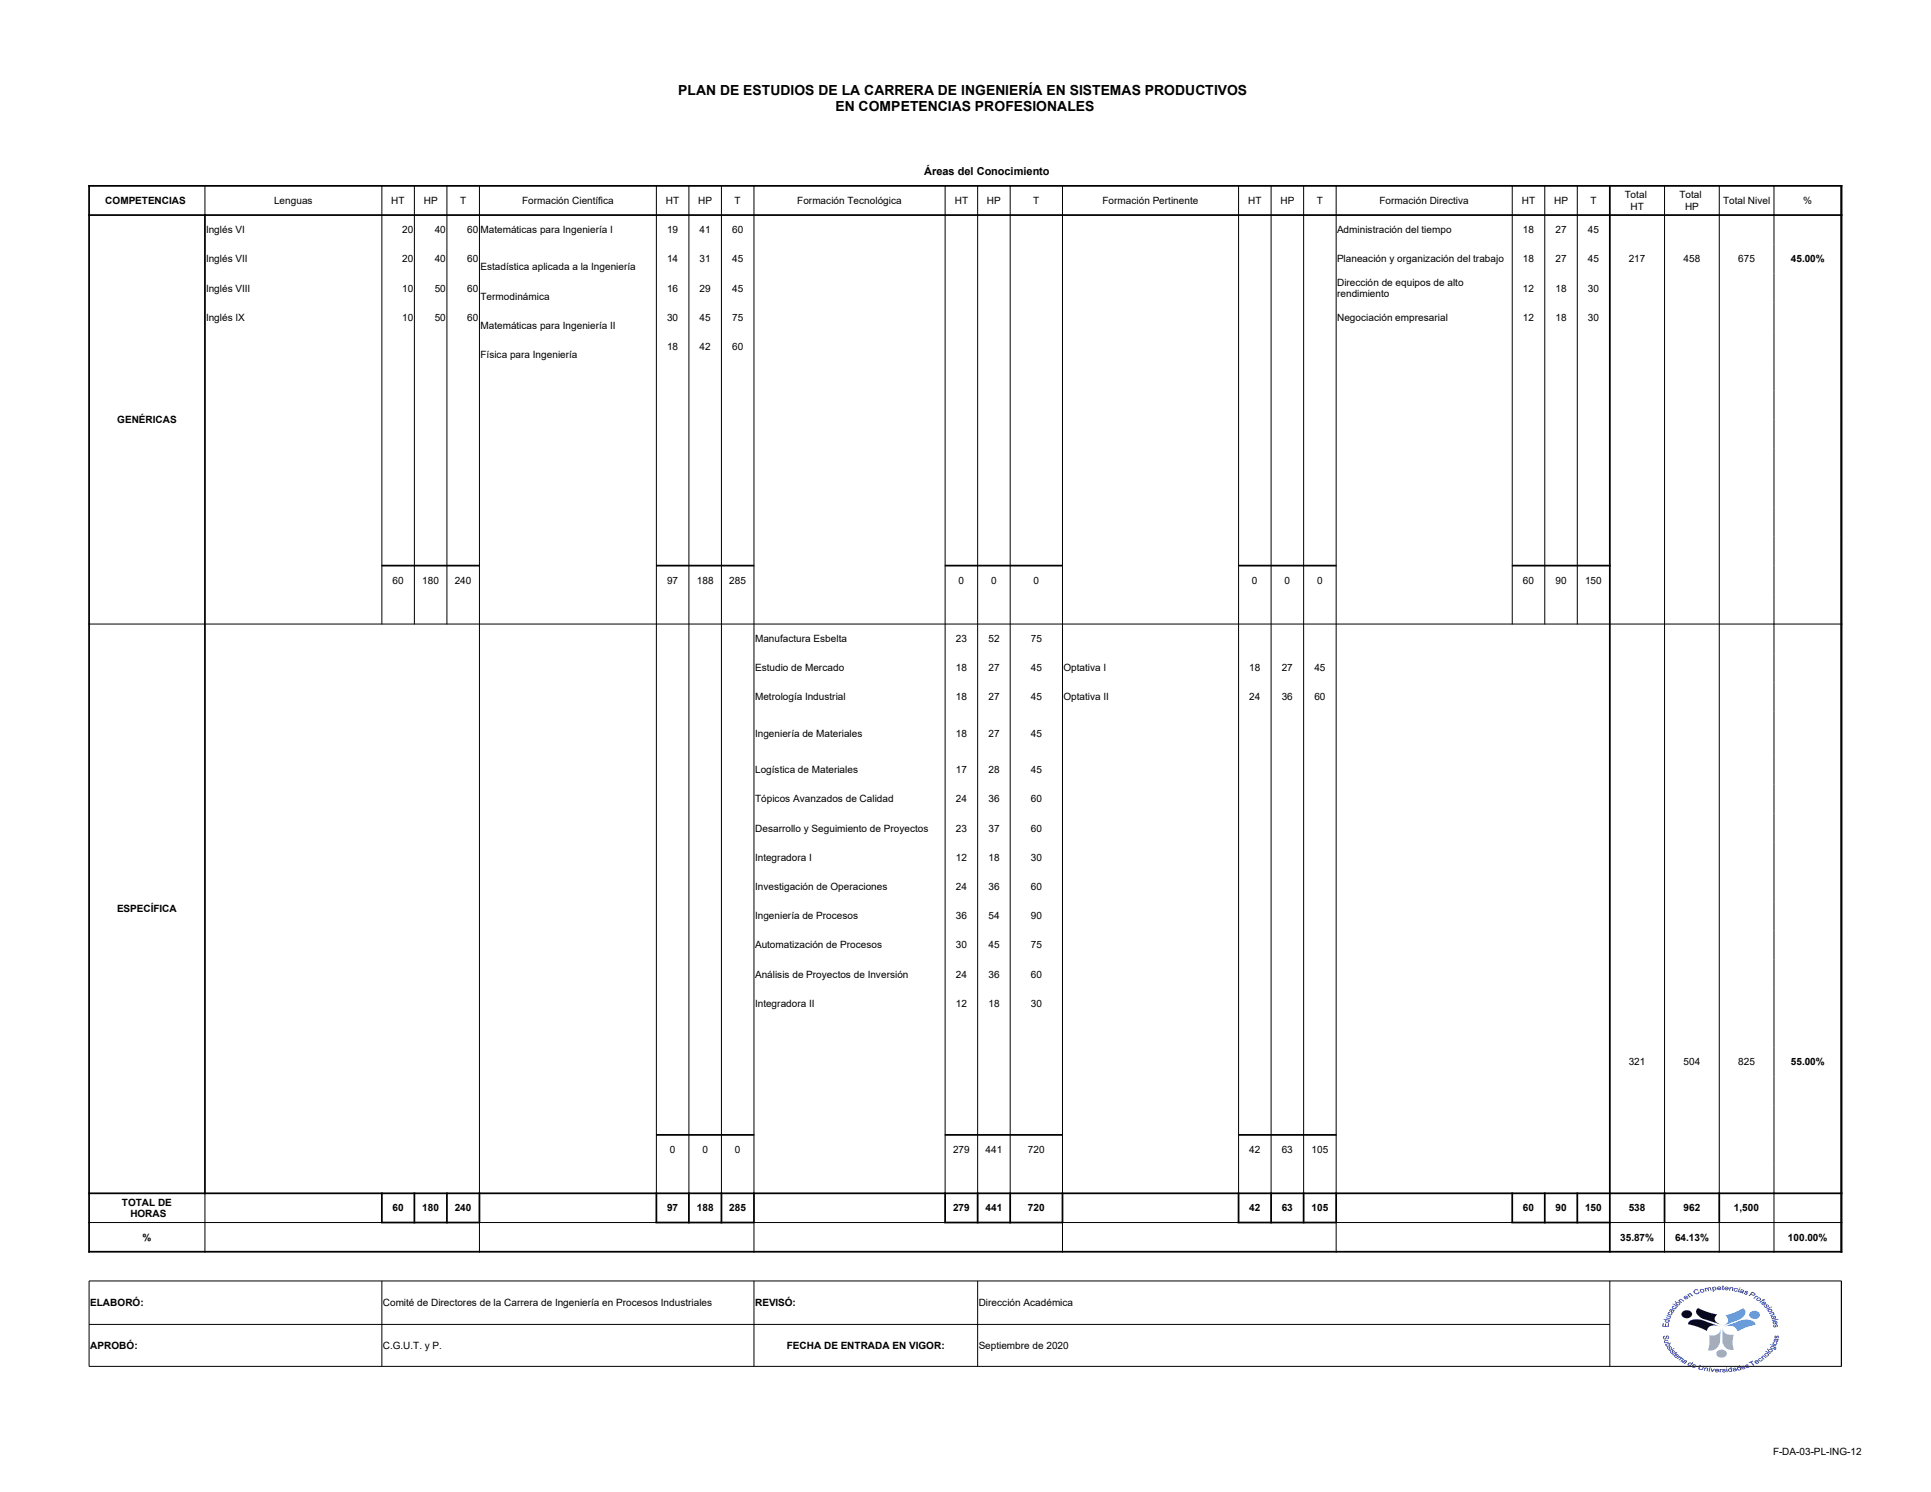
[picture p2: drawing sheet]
<svg xmlns="http://www.w3.org/2000/svg" width="279mm" height="216mm" viewBox="0 0 279 216" stroke-linecap="round" stroke-linejoin="round" font-family="sans-serif">
<g fill="none" stroke="#000" stroke-width=".25">
<path d="M12.8 26.9h253.8M12.8 31.1h253.8M12.9 26.8v154.5M29.7 31v141.8M232.9 26.8v154.5M266.4 26.8v154.5M55.2 81.8h14.2M94.9 81.8h14.2M136.7 81.8h17.1M179.2 81.8h14.2M218.8 81.8h14.3M12.8 172.7h253.8"/>
<path d="M55.1 176.9h14.3M55.3 172.6v4.4M60 172.6v4.4M64.7 172.6v4.4M69.4 172.6v4.4M94.8 176.9h14.3M94.9 164.2h14.2M95 172.6v4.4M99.7 172.6v4.4M104.4 172.6v4.4M109.1 172.6v4.4M136.6 176.9h17.2"/>
<path d="M136.7 164.2h17.1M136.8 172.6v4.4M141.5 172.6v4.4M146.2 172.6v4.4M153.7 172.6v4.4M179.1 176.9h14.3M179.2 164.2h14.2M179.2 172.6v4.4M183.9 172.6v4.4M188.6 172.6v4.4M193.3 172.6v4.4M218.7 176.9h14.4"/>
<path d="M218.8 172.6v4.4M223.5 172.6v4.4M228.2 172.6v4.4M240.8 172.6v4.4M248.8 172.6v4.4M12.8 181.1h253.8"/>
</g>
<g fill="none" stroke="#000" stroke-width=".14">
<path d="M29.7 26.8v4.5M55.3 26.8v63.6M60 26.8v63.6M64.7 26.8v63.6M69.4 26.8v146M95 26.8v146M99.7 26.8v146M104.4 26.8v146M109.1 26.8v146M136.8 26.8v146M141.5 26.8v146M146.2 26.8v146"/>
<path d="M153.7 26.8v146M179.2 26.8v146M183.9 26.8v146M188.6 26.8v146M193.3 26.8v146M218.8 26.8v63.6M223.5 26.8v63.6M228.2 26.8v63.6M240.8 26.8v146M248.8 26.8v146M256.7 26.8v154.5M12.8 90.3h253.8"/>
<path d="M12.8 176.9h42.6M29.7 172.6v8.7M69.3 176.9h25.8M69.4 176.9v4.4M109 176.9h27.9M109.1 176.9v4.4M153.7 176.9h25.6M153.7 176.9v4.4M193.3 176.9h25.6M193.3 176.9v4.4M232.8 176.9h33.8M240.8 176.9v4.4"/>
<path d="M248.8 176.9v4.4M12.9 185.4h253.5v12.3h-253.5zM12.9 191.7h220M55.3 185.4v12.3M109.1 185.4v12.3M141.5 185.4v12.3M232.9 185.4v12.3"/>
</g>
<g fill="#558ed5">
<path d="M249.4 192l2.6-1h.4a1.4 1.4 0 0 1 1.6 .7 7.9 7.9 0 0 0-2.6 .9v-.1a1.23 1.23 0 0 0-1.7-.6z" fill-rule="evenodd"/>
<path d="M249.6 190.3a7.7 7.7 0 0 0 2.6-1 .87 .87 0 0 1-.3 1.5l-2.8 1.1a.92 .92 0 0 0 .9-1.1z" fill-rule="evenodd"/>
</g>
<g fill="#006">
<path d="M244.4 191.2a2.43 2.43 0 0 1 1.8-.2l2.7 1a1.33 1.33 0 0 0-1.8 .2l-.1 .4a9.6 9.6 0 0 0-2.8-1z" fill-rule="evenodd"/>
<path d="M245.6 189.4l.1-.1a9.1 9.1 0 0 0 2.8 .9l-.1 .1a.67 .67 0 0 0 .2 1.2l.5 .2-3-1a1.02 1.02 0 0 1-.6-1.2z" fill-rule="evenodd"/>
</g>
<g fill="#95b3d7">
<path d="M249.3 192a1.21 1.21 0 0 0 1.6 1.1 4 4 0 0 0 0 2.2 1.43 1.43 0 0 1-1.7-1.1z" fill-rule="evenodd"/>
<path d="M247.3 193.2a1.26 1.26 0 0 0 1.7-1l-.1 2.2a1.48 1.48 0 0 1-1.8 1 4.1 4.1 0 0 0 .2-2.2z" fill-rule="evenodd"/>
<path d="M248.6 195.5a.82 .82 0 0 1 1.3 .4 .8 .8 0 0 1-.8 .6 .8 .8 0 0 1-.8-.6z" fill-rule="evenodd"/>
</g>
<path d="M243.5 189.8a.82 .82 0 0 1 1.3 .4 .8 .8 0 0 1-.7 .6 .8 .8 0 0 1-.8-.6z" fill-rule="evenodd" fill="#006"/>
<path d="M253.3 189.9a.82 .82 0 0 1 1.4 .4 .8 .8 0 0 1-.8 .6 .8 .8 0 0 1-.8-.6z" fill-rule="evenodd" fill="#558ed5"/>
<g fill="#009">
<path d="M240.6 191.5h.1v.4h.2l.1-.4h.1l-.1 .4h.3l.1-.4h.1l-.1 .5h-.9zM241 191.1a.2 .2 0 0 0 .2 .2 .2 .2 0 0 0 .2-.2zM240.7 190.9l.9 .1-.1 .1a.3 .3 0 0 1-.3 .3 .3 .3 0 0 1-.3-.3l.1-.1h-.3zM241.2 190.3l.6 .2-.1 .1a.2 .2 0 0 1 0 .2 .2 .2 0 0 1-.3 0l-.4-.1 .1-.1 .5 .1v-.2l-.5-.1zM241.4 189.9h.2l-.1 .1a.19 .19 0 0 0 .1 .2 .19 .19 0 0 0 .2-.2v-.1l.2 .2a.31 .31 0 0 1-.4 .2 .31 .31 0 0 1-.2-.4zM241.9 189.7a.13 .13 0 0 0 .2 0 .13 .13 0 0 0-.2 0zM241.7 189.5l.1-.1 .5 .2-.1 .1a.22 .22 0 0 1-.1 .2 .22 .22 0 0 1-.3-.1 .22 .22 0 0 1 .1-.3l-.2 .1v.2l-.1-.1zM242 189.1l.3-.1-.2 .1a.19 .19 0 0 0 .1 .2 .19 .19 0 0 0 .2-.1l.1-.1a.3 .3 0 0 1-.3 .3 .3 .3 0 0 1-.2-.3zM242.3 188.7l.5 .3-.1 .1-.5-.3zM242.1 188.6l.1 .1-.1 .1-.1-.1zM242.6 188.5a.18 .18 0 0 0 .1 .3 .18 .18 0 0 0 .3-.2zM242.5 188.5a.32 .32 0 0 1 .4-.1 .32 .32 0 0 1 .1 .4 .32 .32 0 0 1-.4 .1 .32 .32 0 0 1-.1-.4zM242.3 188.4l.1-.1 .1 .1-.1 .1zM242.8 188.2l.4-.2 .5 .3h-.1l-.4-.2h-.1v.1l.3 .3-.1 .1zM243.8 187.7v.1l.2-.2zM243.7 187.6l.2-.1 .3 .1-.4 .3a.17 .17 0 0 0 .2 0 .17 .17 0 0 0 .1-.2h.2a.31 .31 0 0 1-.4 .3 .31 .31 0 0 1-.2-.4zM244.1 187.3l.5-.1 .4 .3-.2 .1-.2-.3h-.2v.1l.2 .3-.1 .1zM245.1 186.7l.4-.1 .2 .1h-.1a.26 .26 0 0 0-.4 .1 .26 .26 0 0 0 .2 .4l.3-.1v-.2h.2a.4 .4 0 0 1-.5 .4 .4 .4 0 0 1-.3-.6zM246.1 186.8a.2 .2 0 0 0 .4 0 .2 .2 0 0 0-.4 0zM246 186.8a.3 .3 0 0 1 .6 0 .3 .3 0 0 1-.6 0zM246.6 186.4l.9-.1 .2 .5h-.2l-.1-.4h-.1l-.1 .1 .1 .3h-.1l-.2-.3-.1-.1-.1 .1 .1 .4h-.1zM247.9 186.5a.18 .18 0 0 0 .3 0 .18 .18 0 0 0-.3 0zM247.7 186.2l.2 .1a.27 .27 0 0 1 .3-.1 .27 .27 0 0 1 .1 .4 .27 .27 0 0 1-.4 .1l.1 .2h-.2zM248.6 186.3v.1h.3l-.1-.1zM248.5 186.2a.32 .32 0 0 1 .4 0 .32 .32 0 0 1 .2 .2l-.5 .1a.18 .18 0 0 0 .1 .1 .18 .18 0 0 0 .2-.1h.2a.3 .3 0 0 1-.5 .2 .3 .3 0 0 1-.1-.5zM249.2 186.1l.1-.1v.2h.2l-.2 .1v.2l.2 .2-.3-.1v-.3h-.1zM249.7 186.3l.3 .1-.2-.1zM249.6 186.3a.3 .3 0 0 1 .3-.1 .3 .3 0 0 1 .2 .3h-.5a.18 .18 0 0 0 .2 .1 .18 .18 0 0 0 .2-.1l.1 .1a.29 .29 0 0 1-.4 .1 .29 .29 0 0 1-.1-.4zM250.3 186.2l.5 .2-.1 .4h-.1l.1-.4h-.1h-.2l-.1 .4-.1-.1zM251 186.4a.3 .3 0 0 1 .5 .2h-.2a.16 .16 0 0 0-.2-.1 .16 .16 0 0 0-.1 .2 .16 .16 0 0 0 .3 0l.1 .1a.28 .28 0 0 1-.4 .1 .28 .28 0 0 1 0-.5zM251.6 186.5h.2l-.2 .5h-.2zM251.7 186.3h.1v.1h-.1zM251.8 186.9a.17 .17 0 0 0 .2 .1 .17 .17 0 0 0 .2-.1zM251.8 186.7a.29 .29 0 0 1 .5-.1 .29 .29 0 0 1-.1 .5v.1l-.5-.2a.28 .28 0 0 1 .2-.3 .28 .28 0 0 1 .3 .1v-.1zM252.5 186.9a.27 .27 0 0 1 .3-.1 .27 .27 0 0 1 .1 .3l-.3-.2 .2 .2a.25 .25 0 0 1-.3 .2 .25 .25 0 0 1-.2-.2l.2 .1h.2zM253.6 187.1l-.2 .2h.4v-.1zM253.5 186.9l.5 .3a.22 .22 0 0 1-.1 .2 .22 .22 0 0 1-.3 .1l-.3-.2-.2 .3-.1-.1zM253.7 187.9l.4-.4 .3 .2-.3-.1-.3 .3zM254.3 188a.19 .19 0 0 0 .3 0 .19 .19 0 0 0-.3 0zM254.2 187.9a.3 .3 0 0 1 .4-.1 .3 .3 0 0 1 .1 .4 .3 .3 0 0 1-.4 .1l-.2-.2zM254.9 188.1l.3-.1 .2 .1h-.2l-.1 .2v-.1l-.4 .3-.1-.1 .4-.2zM255.2 188.5l.2 .2a.14 .14 0 0 0 0-.2 .14 .14 0 0 0-.2 0zM254.9 188.5a.32 .32 0 0 1 .4-.1 .32 .32 0 0 1 .2 .3l-.1 .1-.3-.3a.14 .14 0 0 0-.1 .2 .14 .14 0 0 0 .2 .1l.1 .1-.3-.1zM255.3 189l.1-.1v.2l.2 .1a.22 .22 0 0 1-.1-.4 .22 .22 0 0 1 .3 0 .22 .22 0 0 1 .1 .3l-.1-.2h-.1a.24 .24 0 0 1 0 .3 .24 .24 0 0 1-.3 .1 .24 .24 0 0 1-.1-.3zM255.6 189.4l.5-.2h.1l-.6 .3zM256.2 189.1h.1h.1l-.1 .1zM255.9 189.6a.2 .2 0 0 0 .4 0 .2 .2 0 0 0-.4 0zM255.8 189.5l.3-.1 .3 .1a.3 .3 0 0 1-.3 .4 .3 .3 0 0 1-.3-.4zM256 190l.6-.2 .2 .3-.1 .2-.5 .1-.1-.1 .5-.1v-.1l-.1-.1-.5 .1zM256.4 190.6a.12 .12 0 0 0 0 .1 .12 .12 0 0 0 .2 0l-.1-.1zM256.3 190.5a.39 .39 0 0 1 .5 .2v-.1l-.1-.2a.22 .22 0 0 1 .3 .1 .22 .22 0 0 1-.2 .3l-.4 .1zM256.4 191l.9-.1v.1l-.9 .1zM256.9 191.2v.3a.14 .14 0 0 0 .2-.2 .13 .13 0 0 0-.2-.1zM256.5 191.2a.32 .32 0 0 1 .5-.1 .32 .32 0 0 1 .1 .4l-.3 .1v-.4l-.2 .1 .2 .2v.1h-.1l-.2-.2zM256.6 191.7h.2l-.1 .2 .1 .1a.21 .21 0 0 1 .2-.3 .21 .21 0 0 1 .2 .3h-.2l.1-.2h-.1a.22 .22 0 0 1-.3 .3 .22 .22 0 0 1-.1-.4z" fill-rule="evenodd"/>
<path d="M240.7 193.4l.2-.1v.1a.16 .16 0 0 0-.2 .1 .16 .16 0 0 0 .2 .2 .16 .16 0 0 0 .1-.2 .25 .25 0 0 1 .3-.2 .25 .25 0 0 1 .2 .2 .25 .25 0 0 1-.2 .3v-.1a.13 .13 0 0 0 .1-.2 .13 .13 0 0 0-.2 0 .28 .28 0 0 1-.3 .3 .28 .28 0 0 1-.2-.4zM240.8 194l.5-.1 .1 .1-.5 .2h.1h.4h.1l-.6 .2zM241.1 194.6a.2 .2 0 0 0 .2 .2 .2 .2 0 0 0 .2-.3zM240.9 194.5l.8-.2 .1 .1-.3 .1h.1a.29 .29 0 0 1-.2 .4 .29 .29 0 0 1-.4-.3zM241.3 195v-.1l.1 .2 .1 .1a.2 .2 0 0 1 0-.3 .2 .2 0 0 1 .3 0 .2 .2 0 0 1 0 .3v-.2l-.2-.1a.23 .23 0 0 1 0 .3 .23 .23 0 0 1-.3 .1 .23 .23 0 0 1 0-.3zM241.5 195.4l.5-.2 .1 .1-.6 .2zM242.1 195.1h.1l.1 .1h-.1zM241.7 195.6l.1-.1v.2l.2 .1a.22 .22 0 0 1-.1-.3 .22 .22 0 0 1 .3-.1 .22 .22 0 0 1 .1 .3h-.1v-.2h-.2a.24 .24 0 0 1 .1 .3 .24 .24 0 0 1-.3 .1 .24 .24 0 0 1-.1-.3zM242 196l.4-.3h.3l-.2 .2v-.1l-.3 .2-.1 .2zM242.5 196.1l.2 .2a.14 .14 0 0 0 0-.2 .14 .14 0 0 0-.2 0zM242.3 196.1a.32 .32 0 0 1 .3-.2 .32 .32 0 0 1 .3 .4l-.2 .1-.3-.3a.14 .14 0 0 0 0 .2 .14 .14 0 0 0 .2 0l.1 .1h-.4zM242.6 196.6l.5-.3 .5 .4-.4 .4-.1-.1 .3-.4h-.1l-.3 .3-.1-.1 .3-.3-.2-.1-.3 .3zM243.6 197.1a.16 .16 0 0 0 .1 .1 .16 .16 0 0 0 .2-.1zM243.4 197h.6l-.4-.2a.28 .28 0 0 1 .5 .1 .28 .28 0 0 1-.3 .4v.1l-.4-.2zM244.3 197.4a.2 .2 0 0 0 .4 0 .2 .2 0 0 0-.4 0zM244.2 197.3l.2-.1 .3 .1 .2-.2 .1 .1-.4 .5-.4-.1zM245 197.6l.3 .1a.16 .16 0 0 0-.1-.2 .16 .16 0 0 0-.2 .1zM244.9 197.5a.27 .27 0 0 1 .4-.1 .27 .27 0 0 1 .1 .4l-.4-.2a.16 .16 0 0 0 0 .2 .16 .16 0 0 0 .2 0h.1a.27 .27 0 0 1-.4 .1 .27 .27 0 0 1 0-.4zM246 197.5h.1l-.2 .4a.21 .21 0 0 0 .2 .2 .21 .21 0 0 0 .2-.1l.2-.4 .1 .1-.2 .3a.34 .34 0 0 1-.4 .2 .34 .34 0 0 1-.2-.3zM246.7 197.9l.4 .1-.1 .4h-.1l.1-.3-.1-.1h-.1l-.1 .4-.2-.1zM247.3 198h.2l-.1 .5h-.2zM247.4 197.8h.1v.1h-.1zM247.5 198h.2l.1 .4 .2-.3h.1l-.3 .4h-.1zM248.3 198.2l.3 .1-.1-.1zM248.2 198.1a.29 .29 0 0 1 .4 0 .29 .29 0 0 1 .1 .3h-.4a.17 .17 0 0 0 .1 .1 .17 .17 0 0 0 .2-.1h.1a.28 .28 0 0 1-.4 .2 .28 .28 0 0 1-.1-.5zM248.8 198.1h.4l-.2 .2v.3h-.2zM249.3 198.1h.2l.2 .1h-.3v.1a.23 .23 0 0 1 .3 .2l-.4 .1-.1-.2h.4l-.4-.1zM249.8 198.1h.1l.1 .5h-.2zM249.8 197.9h.1v.1h-.1zM250.2 198.3a.17 .17 0 0 0 .3 0 .17 .17 0 0 0-.3 0zM250.1 198.1h.3v-.3h.1l.1 .7h-.1a.28 .28 0 0 1-.4 0 .28 .28 0 0 1 0-.4zM250.9 198.3v.1l.2-.1v-.1zM250.8 198a.34 .34 0 0 1 .4 0 .34 .34 0 0 1 .1 .3l-.3 .1h-.2a.27 .27 0 0 1 .3-.3l-.2-.1-.2 .1zM251.5 198a.18 .18 0 0 0 .3 0 .18 .18 0 0 0-.3 0zM251.6 197.6h.1l.3 .6a.43 .43 0 0 1-.7-.2l.1-.1 .3-.1zM252.1 197.8v.1l.3-.1zM252 197.7h.3l.2 .1-.4 .2a.17 .17 0 0 0 .2 .1 .17 .17 0 0 0 .1-.2h.2a.29 .29 0 0 1-.4 .2 .29 .29 0 0 1-.2-.4zM252.5 197.6l.3-.1h.2l-.4 .1 .2 .1a.18 .18 0 0 1 .3 0 .18 .18 0 0 1-.1 .2h-.4h.3l.1-.1-.1-.1a.23 .23 0 0 1-.2 .1 .23 .23 0 0 1-.2-.2zM253 197.2l.6-.3 .1 .1-.3 .1 .4 .5h-.1l-.4-.5-.2 .2zM254 197v.1l.3-.1zM253.9 197l.3-.2 .2 .2-.3 .2a.16 .16 0 0 0 .2 .1 .16 .16 0 0 0 .1-.2l.1-.1a.3 .3 0 0 1-.3 .3 .3 .3 0 0 1-.3-.3zM254.5 196.6h.3h-.2a.18 .18 0 0 0 .1 .3 .18 .18 0 0 0 .2-.1l.1-.1a.28 .28 0 0 1-.3 .3 .28 .28 0 0 1-.2-.4zM254.8 196.4l.4-.2 .4 .2-.1 .1-.3-.2h-.2v.1l.3 .3h-.1zM255.5 195.9a.18 .18 0 0 0 .1 .3 .18 .18 0 0 0 .2-.2zM255.4 195.9a.29 .29 0 0 1 .4-.1 .29 .29 0 0 1 0 .5h-.2l-.3-.2zM255.5 195.5l.7 .4h-.1l-.7-.4zM256 195.4a.18 .18 0 0 0 .1 .2 .18 .18 0 0 0 .2-.2zM255.9 195.3a.29 .29 0 0 1 .4-.1 .29 .29 0 0 1 .1 .5h-.3l-.2-.1zM255.8 195.1v.2l-.1-.1zM256.3 194.9a.18 .18 0 0 0 .1 .3 .18 .18 0 0 0 .2-.3zM256.3 194.7l.5 .2a.22 .22 0 0 1 .2 .3 .22 .22 0 0 1-.3 .1l.1-.1a.13 .13 0 0 0 .1-.1 .13 .13 0 0 0-.1-.1 .28 .28 0 0 1-.4 .2 .28 .28 0 0 1-.2-.3zM256.4 194.5l.6 .2-.1 .1-.5-.2zM256.2 194.5h.1v.1h-.2zM256.5 194.2h.3l-.2 .1a.18 .18 0 0 0 .2 .2 .18 .18 0 0 0 .2-.2v-.1l.1 .1a.3 .3 0 0 1-.3 .3 .3 .3 0 0 1-.3-.4zM257 194a.13 .13 0 0 0 .2 0 .13 .13 0 0 0-.2 0zM256.7 193.8h.7l-.2 .1a.21 .21 0 0 1 0 .3 .21 .21 0 0 1-.3-.1 .21 .21 0 0 1 0-.3l-.1 .1v.2l-.2-.1zM256.8 193.3h.2l-.1 .2h.1a.21 .21 0 0 1 .1-.2 .21 .21 0 0 1 .3 .1 .21 .21 0 0 1-.2 .3v-.1a.11 .11 0 0 0 .1-.1 .11 .11 0 0 0-.1-.1 .2 .2 0 0 1-.3 .2 .2 .2 0 0 1-.1-.3z" fill-rule="evenodd"/>
</g>
<g font-size="2">
<text x="98.1" y="13.8">PLAN DE ESTUDIOS DE LA CARRERA DE INGENIERÍA EN SISTEMAS PRODUCTIVOS</text>
<text x="120.9" y="16.1">EN COMPETENCIAS PROFESIONALES</text>
</g>
<text font-size="1.6" x="133.7" y="25.3">Áreas del Conocimiento</text>
<g font-size="1.4">
<text x="15.2" y="29.5">COMPETENCIAS</text>
<text x="39.7" y="29.5">Lenguas</text>
<text x="56.6" y="29.5">HT</text>
<text x="61.3" y="29.5">HP</text>
<text x="66.6" y="29.5">T</text>
<text x="75.5" y="29.5">Formación Científica</text>
<text x="96.3" y="29.5">HT</text>
<text x="101" y="29.5">HP</text>
<text x="106.3" y="29.5">T</text>
<text x="115.4" y="29.5">Formación Tecnológica</text>
<text x="138.1" y="29.5">HT</text>
<text x="142.8" y="29.5">HP</text>
<text x="149.5" y="29.5">T</text>
<text x="159.5" y="29.5">Formación Pertinente</text>
<text x="180.6" y="29.5">HT</text>
<text x="185.3" y="29.5">HP</text>
<text x="190.5" y="29.5">T</text>
<text x="199.6" y="29.5">Formación Directiva</text>
<text x="220.2" y="29.5">HT</text>
<text x="224.9" y="29.5">HP</text>
<text x="230.2" y="29.5">T</text>
<text x="235.1" y="28.7">Total</text>
<text x="243" y="28.7">Total</text>
<text x="249.3" y="29.5">Total Nivel</text>
<text x="260.9" y="29.5">%</text>
<text x="29.8" y="33.7">Inglés VI</text>
<text x="58.2" y="33.7">20</text>
<text x="62.9" y="33.7">40</text>
<text x="67.6" y="33.7">60</text>
<text x="69.5" y="33.7">Matemáticas para Ingeniería I</text>
<text x="96.5" y="33.7">19</text>
<text x="101.2" y="33.7">41</text>
<text x="105.9" y="33.7">60</text>
<text x="193.5" y="33.7">Administración del tiempo</text>
<text x="220.3" y="33.7">18</text>
<text x="225.1" y="33.7">27</text>
<text x="229.8" y="33.7">45</text>
<text x="235.9" y="30.3">HT</text>
<text x="243.8" y="30.3">HP</text>
<text x="29.8" y="38">Inglés VII</text>
<text x="58.2" y="38">20</text>
<text x="62.9" y="38">40</text>
<text x="67.6" y="38">60</text>
<text x="69.5" y="39.1">Estadística aplicada a la Ingeniería</text>
<text x="96.5" y="38">14</text>
<text x="101.2" y="38">31</text>
<text x="105.9" y="38">45</text>
<text x="193.5" y="38">Planeación y organización del trabajo</text>
<text x="193.5" y="41.4">Dirección de equipos de alto</text>
<text x="220.3" y="38">18</text>
<text x="225.1" y="38">27</text>
<text x="229.8" y="38">45</text>
<text x="235.7" y="38">217</text>
<text x="243.6" y="38">458</text>
<text x="251.5" y="38">675</text>
<text x="259.1" y="38">45.00%</text>
<text x="29.8" y="42.2">Inglés VIII</text>
<text x="29.8" y="46.4">Inglés IX</text>
<text x="58.2" y="42.2">10</text>
<text x="58.2" y="46.4">10</text>
<text x="62.9" y="42.2">50</text>
<text x="62.9" y="46.4">50</text>
<text x="67.6" y="42.2">60</text>
<text x="67.6" y="46.4">60</text>
<text x="69.5" y="43.4">Termodinámica</text>
<text x="69.5" y="47.6">Matemáticas para Ingeniería II</text>
<text x="96.5" y="42.2">16</text>
<text x="96.5" y="46.4">30</text>
<text x="101.2" y="42.2">29</text>
<text x="101.2" y="46.4">45</text>
<text x="105.9" y="42.2">45</text>
<text x="105.9" y="46.4">75</text>
<text x="193.5" y="46.4">Negociación empresarial</text>
<text x="193.5" y="43">rendimiento</text>
<text x="220.3" y="42.2">12</text>
<text x="220.3" y="46.4">12</text>
<text x="225.1" y="42.2">18</text>
<text x="225.1" y="46.4">18</text>
<text x="229.8" y="42.2">30</text>
<text x="229.8" y="46.4">30</text>
<text x="69.5" y="51.8">Física para Ingeniería</text>
<text x="96.5" y="50.7">18</text>
<text x="101.2" y="50.7">42</text>
<text x="105.9" y="50.7">60</text>
<text x="17" y="61.2">GENÉRICAS</text>
<text x="56.8" y="84.5">60</text>
<text x="61.1" y="84.5">180</text>
<text x="65.8" y="84.5">240</text>
<text x="96.5" y="84.5">97</text>
<text x="100.8" y="84.5">188</text>
<text x="105.5" y="84.5">285</text>
<text x="138.7" y="84.5">0</text>
<text x="143.4" y="84.5">0</text>
<text x="149.5" y="84.5">0</text>
<text x="181.2" y="84.5">0</text>
<text x="185.9" y="84.5">0</text>
<text x="190.6" y="84.5">0</text>
<text x="220.3" y="84.5">60</text>
<text x="225.1" y="84.5">90</text>
<text x="229.3" y="84.5">150</text>
<text x="109.3" y="92.9">Manufactura Esbelta</text>
<text x="138.3" y="92.9">23</text>
<text x="143" y="92.9">52</text>
<text x="149.2" y="92.9">75</text>
<text x="109.3" y="97.2">Estudio de Mercado</text>
<text x="109.3" y="101.4">Metrología Industrial</text>
<text x="138.3" y="97.2">18</text>
<text x="138.3" y="101.4">18</text>
<text x="143" y="97.2">27</text>
<text x="143" y="101.4">27</text>
<text x="149.2" y="97.2">45</text>
<text x="149.2" y="101.4">45</text>
<text x="153.9" y="97.2">Optativa I</text>
<text x="153.9" y="101.4">Optativa II</text>
<text x="180.8" y="97.2">18</text>
<text x="180.8" y="101.4">24</text>
<text x="185.5" y="97.2">27</text>
<text x="185.5" y="101.4">36</text>
<text x="190.2" y="97.2">45</text>
<text x="190.2" y="101.4">60</text>
<text x="109.3" y="106.6">Ingeniería de Materiales</text>
<text x="138.3" y="106.6">18</text>
<text x="143" y="106.6">27</text>
<text x="149.2" y="106.6">45</text>
<text x="109.3" y="111.9">Logística de Materiales</text>
<text x="138.3" y="111.9">17</text>
<text x="143" y="111.9">28</text>
<text x="149.2" y="111.9">45</text>
<text x="109.3" y="116.1">Tópicos Avanzados de Calidad</text>
<text x="138.3" y="116.1">24</text>
<text x="143" y="116.1">36</text>
<text x="149.2" y="116.1">60</text>
<text x="109.3" y="120.3">Desarrollo y Seguimiento de Proyectos</text>
<text x="109.3" y="124.6">Integradora I</text>
<text x="138.3" y="120.3">23</text>
<text x="138.3" y="124.6">12</text>
<text x="143" y="120.3">37</text>
<text x="143" y="124.6">18</text>
<text x="149.2" y="120.3">60</text>
<text x="149.2" y="124.6">30</text>
<text x="16.9" y="132">ESPECÍFICA</text>
<text x="109.3" y="128.8">Investigación de Operaciones</text>
<text x="138.3" y="128.8">24</text>
<text x="143" y="128.8">36</text>
<text x="149.2" y="128.8">60</text>
<text x="109.3" y="133">Ingeniería de Procesos</text>
<text x="109.3" y="137.2">Automatización de Procesos</text>
<text x="138.3" y="133">36</text>
<text x="138.3" y="137.2">30</text>
<text x="143" y="133">54</text>
<text x="143" y="137.2">45</text>
<text x="149.2" y="133">90</text>
<text x="149.2" y="137.2">75</text>
<text x="109.3" y="141.5">Análisis de Proyectos de Inversión</text>
<text x="138.3" y="141.5">24</text>
<text x="143" y="141.5">36</text>
<text x="149.2" y="141.5">60</text>
<text x="109.3" y="145.7">Integradora II</text>
<text x="138.3" y="145.7">12</text>
<text x="143" y="145.7">18</text>
<text x="149.2" y="145.7">30</text>
<text x="235.7" y="154.2">321</text>
<text x="243.6" y="154.2">504</text>
<text x="251.5" y="154.2">825</text>
<text x="259.1" y="154.2">55.00%</text>
<text x="96.9" y="166.8">0</text>
<text x="101.6" y="166.8">0</text>
<text x="106.3" y="166.8">0</text>
<text x="137.9" y="166.8">279</text>
<text x="142.6" y="166.8">441</text>
<text x="148.7" y="166.8">720</text>
<text x="180.8" y="166.8">42</text>
<text x="185.5" y="166.8">63</text>
<text x="189.8" y="166.8">105</text>
<text x="17.6" y="174.5">TOTAL DE</text>
<text x="18.9" y="176.1">HORAS</text>
<text x="20.6" y="179.5">%</text>
<text x="56.8" y="175.3">60</text>
<text x="61.1" y="175.3">180</text>
<text x="65.8" y="175.3">240</text>
<text x="96.5" y="175.3">97</text>
<text x="100.8" y="175.3">188</text>
<text x="105.5" y="175.3">285</text>
<text x="137.9" y="175.3">279</text>
<text x="142.6" y="175.3">441</text>
<text x="148.7" y="175.3">720</text>
<text x="180.8" y="175.3">42</text>
<text x="185.5" y="175.3">63</text>
<text x="189.8" y="175.3">105</text>
<text x="220.3" y="175.3">60</text>
<text x="225.1" y="175.3">90</text>
<text x="229.3" y="175.3">150</text>
<text x="234.4" y="179.5">35.87%</text>
<text x="235.7" y="175.3">538</text>
<text x="242.4" y="179.5">64.13%</text>
<text x="243.6" y="175.3">962</text>
<text x="250.9" y="175.3">1,500</text>
<text x="258.7" y="179.5">100.00%</text>
<text x="13.1" y="189">ELABORÓ:</text>
<text x="55.4" y="189">Comité de Directores de la Carrera de Ingeniería en Procesos Industriales</text>
<text x="109.3" y="189">REVISÓ:</text>
<text x="141.6" y="189">Dirección Académica</text>
<text x="13.1" y="195.2">APROBÓ:</text>
<text x="55.4" y="195.2">C.G.U.T. y P.</text>
<text x="113.8" y="195.2">FECHA DE ENTRADA EN VIGOR:</text>
<text x="141.6" y="195.2">Septiembre de 2020</text>
<text x="256.5" y="210.6">F-DA-03-PL-ING-12</text>
</g>
</svg>
